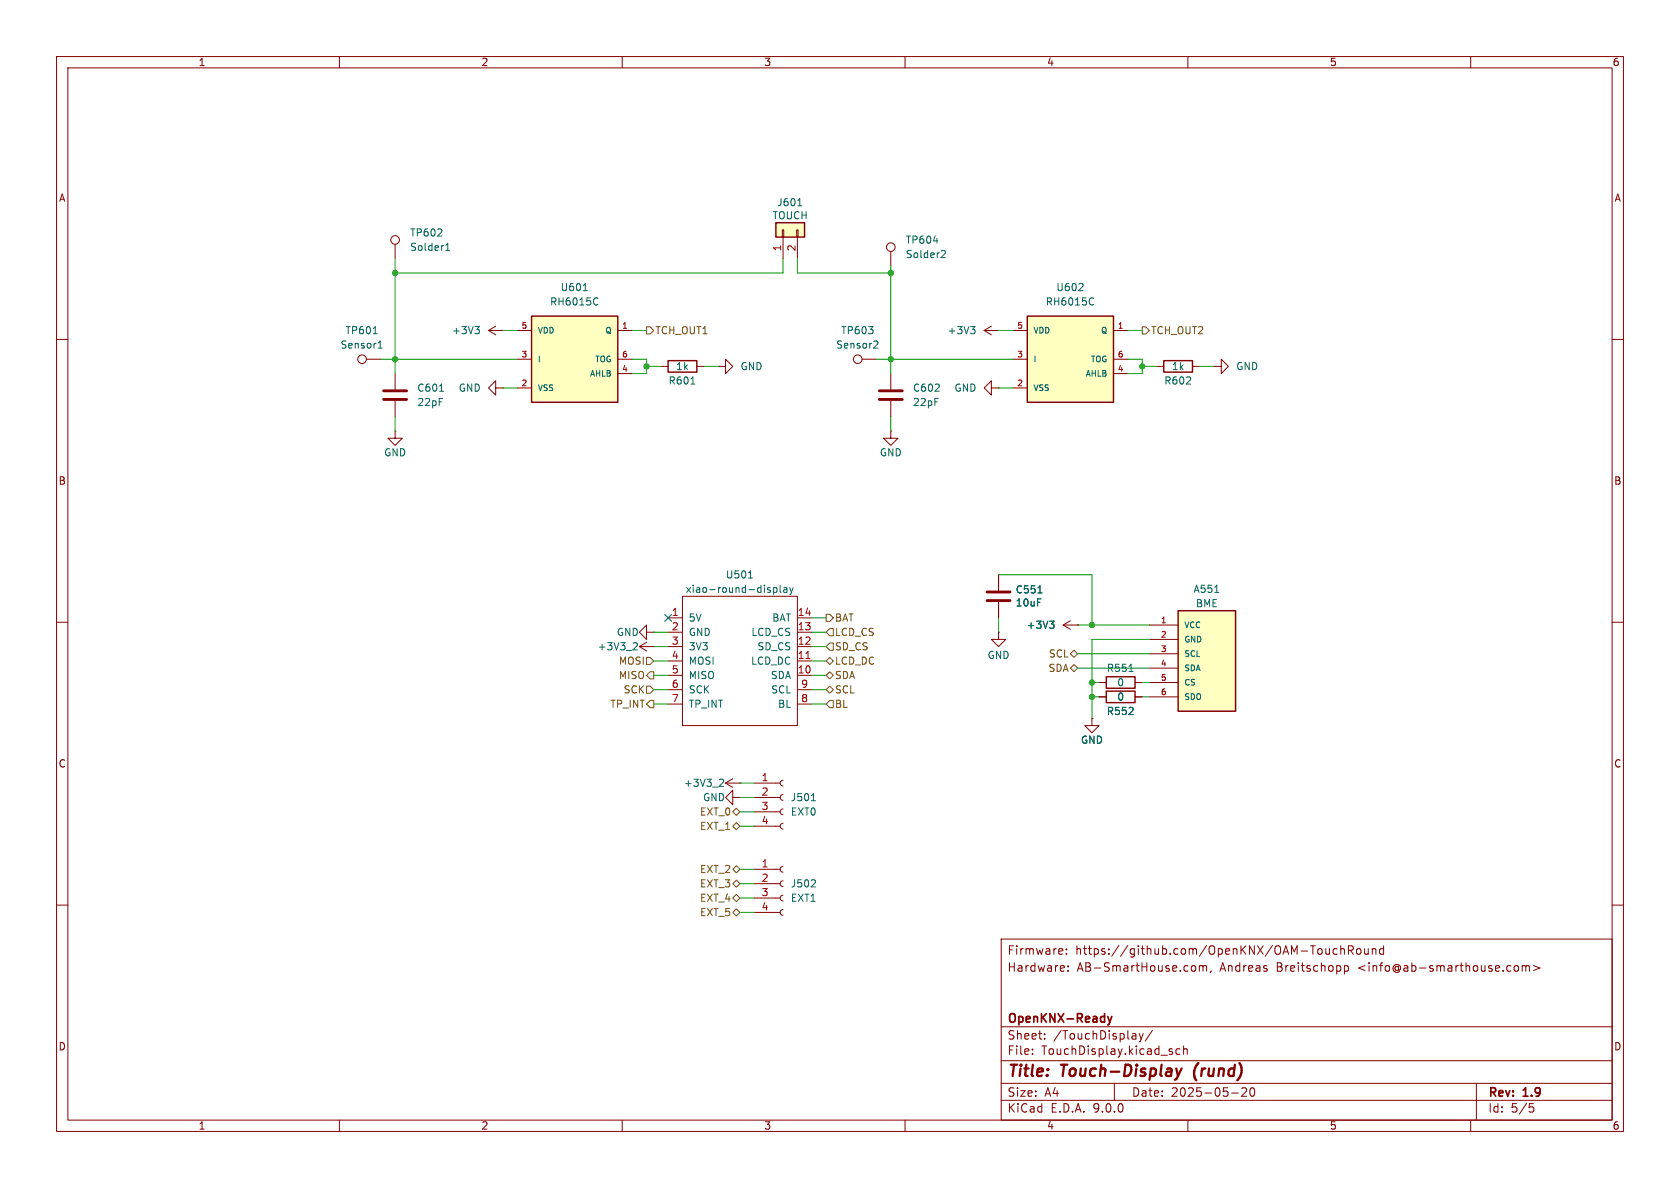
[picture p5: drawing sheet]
<svg xmlns="http://www.w3.org/2000/svg" width="297mm" height="210mm" viewBox="0 0 297 210" stroke-linecap="round" stroke-linejoin="round" font-family="sans-serif">
<g fill="none" stroke="#840000" stroke-width=".18">
<path d="M10 10h277v190h-277zM12 12h273v186h-273zM60 10v2M110 10v2M160 10v2M210 10v2M260 10v2M174 58.4l1.3 .8M174 58.4h2.5M175.3 57.7l-1.3 .7M176.5 58.4h.1M10 60h2"/>
<path d="M116.8 64.8h1.3M123.2 64.8h1.3M285 60h2M10 110h2M285 110h2M10 160h2M177 166h108v32h-108zM187.8 167.8l.1 .3-.7 .1M188.5 168.6v.1M188.5 167.8v.1M188.8 171.6v.1M188.8 170.8v.1"/>
<path d="M211.1 170.7l.3 .3v.4l-.3 .3M212 170.8l.5-.1 .2 .2M212 170.7v1M212.7 170.9l.2-.2 .3 .1 .1 .9M212.7 170.9v.8M214.1 171.6l-.1 .3M236.4 167.8l-.4-.1-.3 .3v.4l.1 .2h.6M237 167.8l.2-.1 .4 .1 .1 .9M237 167.2v1.5M237.7 170.8l.4-.1 .3 .3v.4l-.2 .2h-.5M237.7 170.7v1.5M238.4 168l.7-.1 .1-.2v-.4l-.2-.1h-.6v1.5"/>
<path d="M238.7 168l.5 .7M240 167.8l.3-.1 .3 .3v.4l-.3 .3-.3-.1-.2-.2v-.4zM241.2 167.7l.1 .9 .4 .1 .2-.1M241.9 167.7v1M242.6 167.8l.2-.1 .4 .1v.9M242.6 167.7v1M244.6 167.8l-.4-.1-.3 .3v.4l.1 .2h.6M244.6 167.2v1.5M267.8 170.8l.4-.1 .3 .3v.4l-.3 .3-.4-.1-.1-.2v-.4zM269.1 170.8l.4-.1 .2 .2M269.1 170.7v1M269.7 170.9l.3-.2 .3 .1 .1 .9"/>
<path d="M269.7 170.9v.8M271.1 170.7l1.1 .4-1.1 .5M285 160h2M60 198v2M110 198v2M160 198v2M177 194.5h108M177 191.5h108M177 187.5h108M177 181.5h108M182.5 186.3v.1M182.5 185.5v.1"/>
<path d="M184.7 183.6v.1M184.7 182.8v.1M197 191.5v3M200.7 182.8l.1 .9M200.8 183.6l-.1 .1M200.8 183.1h-.1M201.4 182.7l.3 1M201.7 183.7l-.1 .4-.2 .1M202.1 182.7l-.4 1M203.7 182.1l-1.2 2M207.1 185.9l.2 .2-.2 .3M207.1 185.4l.1 .1"/>
<path d="M208.6 185.5l-.4-.1-.3 .3v.4l.1 .2h.6M209.2 185.5l.3-.1 .3 .1 .1 .9M209.2 184.9v1.5M210 198v2M217.7 193.2h1.2M220.3 192.4v.5l-.8 .9h.9M221.1 192.4l.2-.1a.81 .81 0 0 1 .6 .6 .81 .81 0 0 1-.3 .8l-.1 .1a.81 .81 0 0 1-.4-1.4zM260 198v2M261 191.5v6.5M270.4 195.1h.7M270.5 195.7h.4l.3 .3-.2 .5-.5 .1"/>
</g>
<path d="M207.9 188.9l.4 1.3M208.3 190.2l-.3 .5M208.9 188.9l-.6 1.3M211.1 189.3l.1 1.1" fill="none" stroke="#840000" stroke-width=".4"/>
<path d="M195.8 179.7l.4 1M196.6 179.7l-.4 1M196.2 180.7l-.1 .3-.3 .2" fill="none" stroke="#840000" stroke-width=".3"/>
<path d="M171.6 57.7h.8l-.5 .5M172.1 58.2l.3 .3v.3l-.3 .2M122.1 67.9h.8" fill="none" stroke="#006464" stroke-width=".18"/>
<path d="M118.1 63.8h5.1v2h-5.1z" fill="none" stroke="#840000" stroke-width=".25"/>
<path d="M208.3 108h10.1v17.7h-10.1z" fill="#ffffc2"/>
<path d="M208.3 108h10.1v17.7h-10.1z" fill="none" stroke="#840000" stroke-width=".25"/>
<path d="M69.8 66v2.8M69.8 70.9v2.8M203.2 110.5h5.1M203.2 113h5.1M203.2 115.6h5.1M203.2 118.1h5.1M203.2 120.7h5.1M203.2 123.2h5.1" fill="none" stroke="#840000" stroke-width=".18"/>
<path d="M77.7 69.2h.7M214.8 104.7h.7" fill="none" stroke="#006464" stroke-width=".18"/>
<path d="M67.8 69.1h4.1M67.8 70.6h4.1" fill="none" stroke="#840000" stroke-width=".51"/>
<path d="M181.6 55.9h15.2v15.2h-15.2z" fill="#ffffc2"/>
<path d="M181.6 55.9h15.2v15.2h-15.2zM205.7 63.8h5.1v2h-5.1z" fill="none" stroke="#840000" stroke-width=".25"/>
<g fill="none" stroke="#840000" stroke-width=".18">
<path d="M69.8 43.2v2.5M179.1 58.4h2.5M196.8 58.4h2.6M64.8 63.5h2.5M69.8 76.2v1.3h1.3l-1.3 1.2-1.2-1.2h1.2M69.8 76.2h.1M152.4 63.5h2.5M175.3 68.6v-1.3l-1.3 1.3 1.3 1.3v-1.3h1.2M176.5 68.6h.1M179.1 63.5h2.5M179.1 68.6h2.5M196.8 63.5h2.6"/>
<path d="M196.8 66h2.6M204.5 64.8h1.2M210.8 64.8h1.3M214.6 64.8h1.3v-1.3l1.3 1.3-1.3 1.2v-1.2M214.6 64.8h.1M176.5 111.8v1.2h1.3l-1.3 1.3-1.2-1.3h1.2M176.5 111.8h.1M176.5 101.6v2.8M176.5 106.4v2.8M188 110.5l1.2 .8M188 110.5h2.5M189.2 109.7l-1.2 .8"/>
<path d="M190.5 110.5h.1M128.3 138.4l1.2 .8M128.3 138.4h2.5M129.5 137.7l-1.2 .7M130.8 138.4h.1M193 127v1.3h1.3l-1.3 1.2-1.2-1.2h1.2M193 127h.1M129.5 141v-1.3l-1.2 1.3 1.2 1.2v-1.2h1.3M130.8 141h.1M133.3 153.7h4.6M133.3 156.2h4.6M133.3 158.8h4.6"/>
<path d="M138.4 153.2l-.3 .1-.2 .4 .2 .3 .3 .2M138.4 155.7l-.3 .2-.2 .3 .2 .4 .3 .1M138.4 158.2l-.3 .2-.2 .4 .2 .3 .3 .2M133.3 161.3h4.6M138.4 160.8l-.3 .1-.2 .4 .2 .3 .3 .2"/>
<circle cx="69.8" cy="42.4" r=".76"/>
<circle cx="64" cy="63.5" r=".76"/>
<circle cx="151.6" cy="63.5" r=".76"/>
</g>
<g fill="none" stroke="#006464" stroke-width=".18">
<path d="M66 59h.7M78.8 44.3h.7M78.8 43.4l.4-.4v1.3M190.7 51.4h.8M191.4 50.2v.5M193 52.6l.3 .2M193.3 53.8l-.3 .1M66.9 61.5h.7M66.9 60.6l.3-.3v1.2M154.7 60.3h.4l.1 .3-.8 .9h.8M183.5 104.8h.7M185.6 109.8h.7l-.4 .5"/>
<path d="M186.1 110.3l.2 .2v.3l-.2 .3M127.4 137.7l.4 .1 .1 .3-.8 .9h.8M144 155.6l.2 .2-.1 .3-.7 .7h.8"/>
</g>
<path d="M174.5 104.6h4.1M174.5 106.2h4.1" fill="none" stroke="#840000" stroke-width=".51"/>
<path d="M137.2 39.4h5v2.5h-5z" fill="#ffffc2"/>
<path d="M137.2 39.4h5v2.5h-5zM195.6 119.6h5.1v2.1h-5.1zM195.6 122.2h5.1v2h-5.1z" fill="none" stroke="#840000" stroke-width=".25"/>
<g fill="none" stroke="#840000" stroke-width=".18">
<path d="M86.4 58.4l1.2 .8M86.4 58.4h2.5M87.6 57.7l-1.2 .7M88.9 58.4h.1M138.3 40.6h.3v1.3h-.3zM138.4 41.9v3.8M140.8 40.6h.3v1.3h-.3zM141 41.9v3.8M87.6 68.6v-1.3l-1.2 1.3 1.2 1.3v-1.3h1.3M88.9 68.6h.1M127 64.8h1.3v-1.3l1.2 1.3-1.2 1.2v-1.2M127 64.8h.1"/>
<path d="M194.3 120.7h1.3M194.3 123.2h1.3M200.7 120.7h1.2M200.7 123.2h1.2"/>
</g>
<path d="M141 36.4h.8M84 57.7h.7l-.4 .5M84.5 58.2l.2 .3v.3l-.2 .2M199.6 118.7h.7" fill="none" stroke="#006464" stroke-width=".18"/>
<path d="M94 55.9h15.2v15.2h-15.2z" fill="#ffffc2"/>
<path d="M94 55.9h15.2v15.2h-15.2z" fill="none" stroke="#840000" stroke-width=".25"/>
<g fill="none" stroke="#840000" stroke-width=".18">
<path d="M91.4 58.4h2.6M109.2 58.4h2.6M157.5 44.5v2.5M91.4 63.5h2.6M91.4 68.6h2.6M109.2 63.5h2.6M109.2 66h2.6M157.5 76.2v1.3h1.2l-1.2 1.2-1.3-1.2h1.3M157.5 76.2h.1M157.5 66v2.8M157.5 70.9v2.8M113 114.3h2.6"/>
<path d="M113 114.3l1.3 .8M114.3 111.8v-1.3l-1.3 1.3 1.3 1.2v-1.2h1.3M114.3 113.5l-1.3 .8M115.6 111.8h.1M115.6 114.3h.1M118.1 109.2h2.5M118.1 111.8h2.5M118.1 114.3h2.5M118.1 116.8h2.5M118.1 119.4h2.5M120.6 105.4h20.4v22.9h-20.4zM141 109.2h2.5"/>
<path d="M141 111.8h2.5M141 114.3h2.5M141 116.8h2.5M141 119.4h2.5M176.5 101.6v2.8M176.5 106.4v2.8M190.5 110.5h.1M118.1 121.9h2.5M118.1 124.5h2.5M133.3 138.4h4.6M138.4 137.9l-.3 .2-.2 .3 .2 .4 .3 .1M141 121.9h2.5"/>
<path d="M141 124.5h2.5M193 127h.1M194.3 123.2h1.3M200.7 123.2h1.2M133.3 141h4.6M133.3 143.5h4.6M133.3 146.1h4.6M138.4 140.5l-.3 .1-.2 .4 .2 .3 .3 .2M138.4 143l-.3 .2-.2 .3 .2 .4 .3 .1M138.4 145.5l-.3 .2-.2 .4 .2 .3 .3 .2"/>
<circle cx="157.5" cy="43.7" r=".76"/>
</g>
<g fill="none" stroke="#006464" stroke-width=".18">
<path d="M103.1 51.4h.7M105.3 52.6l.4 .2M105.7 53.8l-.4 .1M165 42.6h.8M166.6 44.3h.4l.1 .3-.7 .9h.7M112.1 113.6l.5 .1 .1 .3-.8 .9h.8M132.3 102.2h.7M136.2 104.4v.3M136.8 103.9v1.2M136.8 103.9h.3l.3 .2-.1 .6h-.5M137.9 103.4v1.1l.2 .2M138.6 103.9h.5v.8"/>
<path d="M139.1 104.2h-.4l-.2 .2 .2 .3h.4M139.6 103.9l.3 .8M139.9 104.7l-.3 .4M140.2 103.9l-.3 .8M183.5 104.8h.7M185.6 109.8h.7l-.4 .5M186.1 110.3l.2 .2v.3l-.2 .3M143.4 141.5h.8"/>
</g>
<path d="M155.4 69.1h4.1M155.4 70.6h4.1" fill="none" stroke="#840000" stroke-width=".51"/>
<path d="M142.5 116.4h.7" fill="none" stroke="#a90000" stroke-width=".18"/>
<g fill="none" stroke="#725600" stroke-width=".18">
<path d="M114.3 57.8h.6l.7 .6-.7 .7h-.6zM201.9 57.8h.7l.6 .6-.6 .7h-.7zM114.3 116.2h.6l.7 .6-.7 .7h-.6zM114.9 118.7h.7v1.3h-.7l-.6-.6zM146 119.4l.7-.7 .6 .7-.6 .6zM146 116.8l.7-.6 .6 .6-.6 .7zM146 111.8l.7-.7h.6v1.3h-.6zM146 108.6h.7l.6 .6-.6 .7h-.7zM146.7 113.7h.6v1.2h-.6l-.7-.6zM189.2 118.1l.7-.6 .6 .6-.6 .6zM189.2 115.6l.7-.7 .6 .7-.6 .6zM114.3 121.3h.6l.7 .6-.7 .7h-.6z"/>
<path d="M114.9 123.8h.7v1.3h-.7l-.6-.6zM146 124.5l.7-.7h.6v1.3h-.6zM146 121.9l.7-.6 .6 .6-.6 .7zM129.5 158.8l.7-.7 .6 .7-.6 .6zM129.5 156.2l.7-.6 .6 .6-.6 .6zM129.5 153.7l.7-.7 .6 .7-.6 .6zM129.5 146.1l.7-.7 .6 .7-.6 .6zM129.5 143.5l.7-.6 .6 .6-.6 .6zM129.5 161.3l.7-.6 .6 .6-.6 .6z"/>
</g>
<g fill="none" stroke="#009600" stroke-width=".18">
<path d="M69.8 45.7v20.3M88.9 58.4h2.5M111.8 58.4h2.5M138.4 45.7v2.6h-68.6M141 45.7v2.6h16.5M157.5 47v19M176.5 58.4h2.6M199.4 58.4h2.5M67.3 63.5h24.1M69.8 73.7v2.5M88.9 68.6h2.5M111.8 63.5h2.5v2.5h-2.5"/>
<path d="M114.3 64.8h2.5M124.5 64.8h2.5M154.9 63.5h24.2M157.5 73.7v2.5M176.5 68.6h2.6M199.4 63.5h2.5v2.5h-2.5M201.9 64.8h2.6M212.1 64.8h2.5M115.6 111.8h2.5M115.6 114.3h2.5M115.6 116.8h2.5M115.6 119.4h2.5"/>
<path d="M143.5 109.2h2.5M143.5 111.8h2.5M143.5 114.3h2.5M143.5 116.8h2.5M143.5 119.4h2.5M176.5 109.2v2.6M176.5 101.6h16.5v8.9M190.5 110.5h12.7M190.5 115.6h12.7M190.5 118.1h12.7M203.2 113h-10.2v14M115.6 124.5h2.5"/>
<path d="M115.6 121.9h2.5M130.8 138.4h2.5M143.5 124.5h2.5M143.5 121.9h2.5M193 120.7h1.3M193 123.2h1.3M201.9 120.7h1.3M201.9 123.2h1.3M130.8 146.1h2.5M130.8 156.2h2.5M130.8 153.7h2.5M130.8 158.8h2.5"/>
<path d="M130.8 141h2.5M130.8 143.5h2.5M130.8 161.3h2.5"/>
</g>
<path d="M117.5 108.6l1.2 1.2M118.7 108.6l-1.2 1.2" fill="none" stroke="#000084" stroke-width=".18"/>
<g fill="#009600" stroke="#009600" stroke-width=".18">
<circle cx="193" cy="110.5" r=".46"/>
<circle cx="157.5" cy="63.5" r=".46"/>
<circle cx="201.9" cy="64.8" r=".46"/>
<circle cx="69.8" cy="48.3" r=".46"/>
<circle cx="69.8" cy="63.5" r=".46"/>
<circle cx="157.5" cy="48.3" r=".46"/>
<circle cx="114.3" cy="64.8" r=".46"/>
<circle cx="193" cy="120.7" r=".46"/>
<circle cx="193" cy="123.2" r=".46"/>
</g>
<g font-size="2.8" fill="#840000">
<text x="178" y="190.9">Title:</text>
<text x="187.7" y="190.9">Touch-Display</text>
<text x="211.9" y="190.9">(rund)</text>
</g>
<g font-size="2.1" fill="#840000">
<text x="178" y="172">Hardware:</text>
<text x="178" y="169">Firmware:</text>
<text x="190.1" y="169">https://github.com/OpenKNX/OAM-TouchRound</text>
<text x="190.4" y="172">AB-SmartHouse.com,</text>
<text x="215.7" y="172">Andreas</text>
<text x="225.8" y="172">Breitschopp</text>
<text x="240.3" y="172">&lt;info@ab-smarthouse.com&gt;</text>
<text x="178" y="184">Sheet:</text>
<text x="178" y="181.2">OpenKNX-Ready</text>
<text x="186.2" y="184">/TouchDisplay/</text>
<text x="178" y="186.7">File:</text>
<text x="184.1" y="186.7">TouchDisplay.kicad_sch</text>
<text x="178" y="196.9">KiCad</text>
<text x="178" y="194.1">Size:</text>
<text x="184.7" y="194.1">A4</text>
<text x="185.7" y="196.9">E.D.A.</text>
<text x="193.3" y="196.9">9.0.0</text>
<text x="200" y="194.1">Date:</text>
<text x="207" y="194.1">2025-05-20</text>
<text x="263" y="194.3">Rev:</text>
<text x="263" y="196.9">Id:</text>
<text x="267.1" y="196.9">5/5</text>
<text x="269.4" y="194.3">1.9</text>
</g>
<g font-size="1.8" fill="#840000">
<text x="35" y="11.9">1</text>
<text x="85" y="11.9">2</text>
<text x="135" y="11.9">3</text>
<text x="185" y="11.9">4</text>
<text x="235" y="11.9">5</text>
<text x="285" y="11.9">6</text>
<text x="10.3" y="35.9">A</text>
<text x="285.3" y="35.9">A</text>
<text x="10.3" y="85.9">B</text>
<text x="285.3" y="85.9">B</text>
<text x="10.3" y="135.9">C</text>
<text x="285.3" y="135.9">C</text>
<text x="10.3" y="185.9">D</text>
<text x="285.3" y="185.9">D</text>
<text x="35" y="199.9">1</text>
<text x="85" y="199.9">2</text>
<text x="135" y="199.9">3</text>
<text x="185" y="199.9">4</text>
<text x="235" y="199.9">5</text>
<text x="285" y="199.9">6</text>
</g>
<g font-size="1.8" fill="#006464">
<text x="136.5" y="39">TOUCH</text>
<text x="137.3" y="36.7">J601</text>
<text x="72.4" y="42">TP602</text>
<text x="72.4" y="44.6">Solder1</text>
<text x="160" y="43.3">TP604</text>
<text x="160" y="45.8">Solder2</text>
<text x="99" y="51.7">U601</text>
<text x="186.6" y="51.7">U602</text>
<text x="61" y="59.3">TP601</text>
<text x="79.8" y="59.3">+3V3</text>
<text x="97.1" y="54.2">RH6015C</text>
<text x="148.6" y="59.3">TP603</text>
<text x="167.4" y="59.3">+3V3</text>
<text x="184.8" y="54.2">RH6015C</text>
<text x="60.1" y="61.8">Sensor1</text>
<text x="119.4" y="65.6">1k</text>
<text x="130.8" y="65.6">GND</text>
<text x="147.7" y="61.8">Sensor2</text>
<text x="207.1" y="65.6">1k</text>
<text x="218.4" y="65.6">GND</text>
<text x="73.7" y="69.4">C601</text>
<text x="73.7" y="72">22pF</text>
<text x="81" y="69.4">GND</text>
<text x="118.1" y="68.2">R601</text>
<text x="161.3" y="69.4">C602</text>
<text x="161.3" y="72">22pF</text>
<text x="168.6" y="69.4">GND</text>
<text x="205.7" y="68.2">R602</text>
<text x="67.8" y="80.9">GND</text>
<text x="155.4" y="80.9">GND</text>
<text x="121.1" y="105">xiao-round-display</text>
<text x="128.2" y="102.5">U501</text>
<text x="179.5" y="105.1">C551</text>
<text x="179.5" y="107.4">10uF</text>
<text x="210.9" y="105">A551</text>
<text x="211.3" y="107.5">BME</text>
<text x="108.9" y="112.6">GND</text>
<text x="121.7" y="110.1">5V</text>
<text x="121.7" y="112.6">GND</text>
<text x="132.7" y="112.6">LCD_CS</text>
<text x="136.4" y="110.1">BAT</text>
<text x="181.4" y="111.4">+3V3</text>
<text x="105.6" y="115.2">+3V3_2</text>
<text x="121.7" y="115.2">3V3</text>
<text x="121.7" y="117.7">MOSI</text>
<text x="132.7" y="117.7">LCD_DC</text>
<text x="133.8" y="115.2">SD_CS</text>
<text x="174.5" y="116.7">GND</text>
<text x="195.6" y="119">R551</text>
<text x="121.7" y="120.2">MISO</text>
<text x="121.7" y="122.8">SCK</text>
<text x="121.7" y="125.3">TP_INT</text>
<text x="136.2" y="120.2">SDA</text>
<text x="136.2" y="122.8">SCL</text>
<text x="137.5" y="125.3">BL</text>
<text x="197.4" y="121.5">0</text>
<text x="197.4" y="124.1">0</text>
<text x="191" y="131.7">GND</text>
<text x="195.6" y="126.6">R552</text>
<text x="120.8" y="139.3">+3V3_2</text>
<text x="124.2" y="141.8">GND</text>
<text x="139.7" y="141.8">J501</text>
<text x="139.7" y="144.4">EXT0</text>
<text x="139.7" y="157.1">J502</text>
<text x="139.7" y="159.6">EXT1</text>
</g>
<g font-size="1.8" fill="#a90000">
<text x="138.2" y="44.5" transform="rotate(-90 138.2 44.5)">1</text>
<text x="140.7" y="44.5" transform="rotate(-90 140.7 44.5)">2</text>
<text x="118.7" y="109">1</text>
<text x="118.7" y="111.5">2</text>
<text x="140.9" y="109">14</text>
<text x="140.9" y="111.5">13</text>
<text x="118.7" y="114">3</text>
<text x="118.7" y="116.6">4</text>
<text x="118.7" y="119.1">5</text>
<text x="140.9" y="114">12</text>
<text x="140.9" y="116.6">11</text>
<text x="140.9" y="119.1">10</text>
<text x="118.7" y="121.7">6</text>
<text x="118.7" y="124.2">7</text>
<text x="141.5" y="121.7">9</text>
<text x="141.5" y="124.2">8</text>
<text x="134.5" y="138.2">1</text>
<text x="134.5" y="140.7">2</text>
<text x="134.5" y="143.3">3</text>
<text x="134.5" y="145.8">4</text>
<text x="134.5" y="153.4">1</text>
<text x="134.5" y="156">2</text>
<text x="134.5" y="158.5">3</text>
<text x="134.5" y="161">4</text>
</g>
<g font-size="1.8" fill="#725600">
<text x="115.8" y="59.3">TCH_OUT1</text>
<text x="203.4" y="59.3">TCH_OUT2</text>
<text x="147.5" y="112.6">LCD_CS</text>
<text x="147.5" y="110.1">BAT</text>
<text x="109.3" y="117.7">MOSI</text>
<text x="147.5" y="115.2">SD_CS</text>
<text x="147.5" y="117.7">LCD_DC</text>
<text x="185.3" y="119">SDA</text>
<text x="185.3" y="116.4">SCL</text>
<text x="107.8" y="125.3">TP_INT</text>
<text x="109.3" y="120.2">MISO</text>
<text x="110.2" y="122.8">SCK</text>
<text x="147.5" y="120.2">SDA</text>
<text x="147.5" y="125.3">BL</text>
<text x="147.5" y="122.8">SCL</text>
<text x="123.6" y="146.9">EXT_1</text>
<text x="123.6" y="144.4">EXT_0</text>
<text x="123.6" y="154.5">EXT_2</text>
<text x="123.6" y="159.6">EXT_4</text>
<text x="123.6" y="157.1">EXT_3</text>
<text x="123.6" y="162.2">EXT_5</text>
</g>
<g font-size="1.4" fill="#a90000">
<text x="92.1" y="58.2">5</text>
<text x="109.9" y="58.2">1</text>
<text x="179.7" y="58.2">5</text>
<text x="197.5" y="58.2">1</text>
<text x="92.1" y="63.2">3</text>
<text x="109.9" y="63.2">6</text>
<text x="109.9" y="65.8">4</text>
<text x="179.7" y="63.2">3</text>
<text x="197.5" y="63.2">6</text>
<text x="197.5" y="65.8">4</text>
<text x="92.1" y="68.3">2</text>
<text x="179.7" y="68.3">2</text>
<text x="205.1" y="110.2">1</text>
<text x="205.1" y="112.8">2</text>
<text x="205.1" y="115.3">3</text>
<text x="205.1" y="117.9">4</text>
<text x="205.1" y="120.4">5</text>
<text x="205.1" y="122.9">6</text>
</g>
<g font-size="1.4" fill="#006464">
<text x="95" y="59.2">VDD</text>
<text x="106.9" y="59.2">Q</text>
<text x="182.6" y="59.2">VDD</text>
<text x="194.5" y="59.2">Q</text>
<text x="95" y="64.2">I</text>
<text x="105.1" y="64.2">TOG</text>
<text x="182.6" y="64.2">I</text>
<text x="192.7" y="64.2">TOG</text>
<text x="95" y="69.3">VSS</text>
<text x="104.2" y="66.8">AHLB</text>
<text x="182.6" y="69.3">VSS</text>
<text x="191.8" y="66.8">AHLB</text>
<text x="209.3" y="111.2">VCC</text>
<text x="209.3" y="113.8">GND</text>
<text x="209.3" y="116.3">SCL</text>
<text x="209.3" y="118.8">SDA</text>
<text x="209.3" y="121.4">CS</text>
<text x="209.3" y="123.9">SDO</text>
</g>
</svg>
